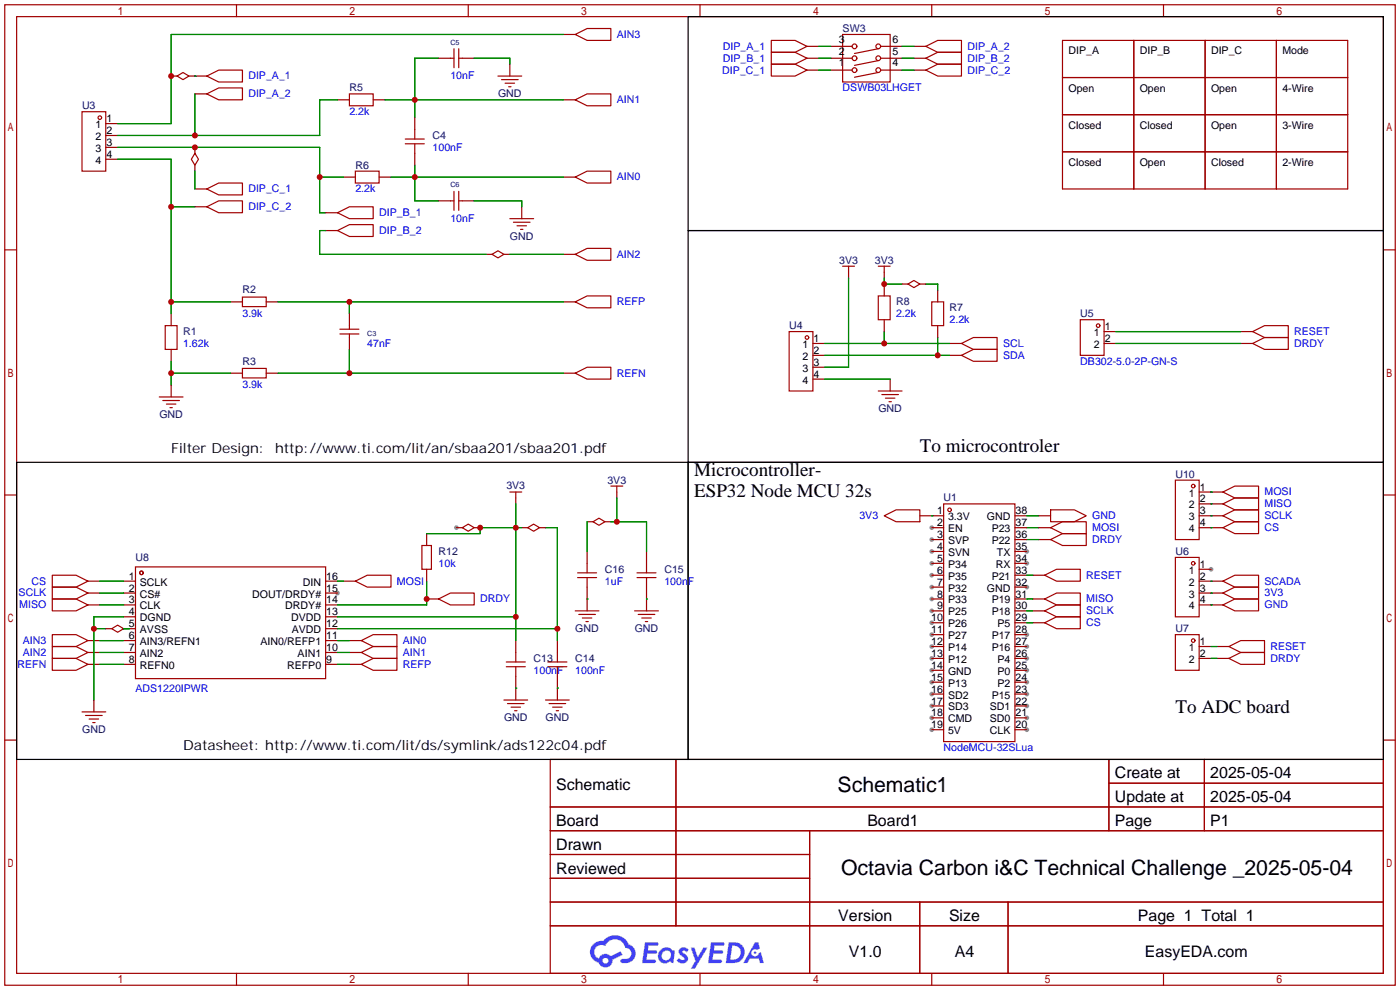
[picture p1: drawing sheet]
<svg xmlns="http://www.w3.org/2000/svg" width="299mm" height="212mm" viewBox="0 0 299 212" stroke-linecap="round" stroke-linejoin="round" font-family="sans-serif">
<g fill="#999">
<circle cx="199.1" cy="112.8" r=".51"/>
<circle cx="199.1" cy="115.3" r=".51"/>
<circle cx="199.1" cy="117.9" r=".51"/>
<circle cx="199.1" cy="120.4" r=".51"/>
<circle cx="199.1" cy="122.9" r=".51"/>
<circle cx="199.1" cy="125.5" r=".51"/>
<circle cx="199.1" cy="128" r=".51"/>
<circle cx="199.1" cy="130.6" r=".51"/>
<circle cx="199.1" cy="133.1" r=".51"/>
<circle cx="199.1" cy="135.6" r=".51"/>
<circle cx="199.1" cy="138.2" r=".51"/>
<circle cx="199.1" cy="140.7" r=".51"/>
<circle cx="199.1" cy="143.3" r=".51"/>
<circle cx="199.1" cy="145.8" r=".51"/>
<circle cx="199.1" cy="148.3" r=".51"/>
<circle cx="199.1" cy="150.9" r=".51"/>
<circle cx="199.1" cy="153.4" r=".51"/>
<circle cx="199.1" cy="156" r=".51"/>
<circle cx="219.5" cy="156" r=".51"/>
<circle cx="219.5" cy="153.4" r=".51"/>
<circle cx="219.5" cy="150.9" r=".51"/>
<circle cx="219.5" cy="148.3" r=".51"/>
<circle cx="219.5" cy="145.8" r=".51"/>
<circle cx="219.5" cy="143.3" r=".51"/>
<circle cx="219.5" cy="140.7" r=".51"/>
<circle cx="219.5" cy="138.2" r=".51"/>
<circle cx="219.5" cy="135.6" r=".51"/>
<circle cx="219.5" cy="125.5" r=".51"/>
<circle cx="219.5" cy="120.4" r=".51"/>
<circle cx="219.5" cy="117.9" r=".51"/>
<circle cx="258.8" cy="121.7" r=".51"/>
<circle cx="72.1" cy="126.7" r=".51"/>
<circle cx="97.5" cy="112.8" r=".51"/>
</g>
<g fill="none" stroke="#a10000" stroke-width=".25">
<path d="M1 1h297.2v209.6h-297.2zM3.6 3.6h292.1v204.4h-292.1zM50.5 1v2.6M100.1 1v2.6M149.6 1v2.6M199.1 1v2.6M248.7 1v2.6M1 53.4h2.6M295.7 53.4h2.5M1 105.8h2.6M295.7 105.8h2.5M1 158.2h2.6"/>
<path d="M295.7 158.2h2.5M117.6 162.3h178.1v45.7h-178.1zM117.6 172.5h178.1M117.6 177.5h178.1M144.5 162.3v35.6M173 177.5v30.5M237 162.3v15.2M237 167.4h58.7M257.4 162.3v15.2M117.6 182.6h55.4M117.6 192.8h178.1M117.6 187.7h55.4"/>
<path d="M117.6 197.9h178.1M196.6 192.8v15.2M215.4 192.8v15.2M50.5 208v2.6M100.1 208v2.6M149.6 208v2.6M199.1 208v2.6M248.7 208v2.6"/>
</g>
<g fill="#5487ff">
<path d="M145.3 202.7a1.3 1.3 0 0 1 1.9 .3l-.4 .6a.54 .54 0 0 0-.9-.2l.1 .2a1.34 1.34 0 0 1 .9 1.8 1.47 1.47 0 0 1-2.3-.1l.5-.6 .8 .5a.31 .31 0 0 0 .4-.3 .31 .31 0 0 0-.3-.4 1.12 1.12 0 0 1-.7-1.8z"/>
<path d="M147.6 202.5h.9l.6 2 1.2-2h.9l-2.7 4.6h-.9l1-1.7z"/>
<path d="M137.8 201.4h1.7a1.31 1.31 0 0 1 1.2 .2 .4 .4 0 0 1-.3 .5l-1.8 .1-.1 .9h1.6a.4 .4 0 0 1 .4 .4 .4 .4 0 0 1-.5 .4h-1.6l-.2 1.2h1.4a.46 .46 0 0 1 .5 0 .46 .46 0 0 1 .1 .5l-.4 .2h-2.6z"/>
<path d="M151.9 201.4h1.7a1.32 1.32 0 0 1 1.2 .2 .39 .39 0 0 1-.3 .5l-1.8 .1-.1 .9h1.6a.4 .4 0 0 1 .4 .4 .4 .4 0 0 1-.4 .4h-1.7l-.2 1.2h1.4a.46 .46 0 0 1 .5 0 .46 .46 0 0 1 .1 .5l-.4 .2h-2.6z"/>
<path d="M161.3 201.4h.8l.3 1.3-.6 .4a.75 .75 0 0 0-1.1 .3 .75 .75 0 0 0 .5 1 .75 .75 0 0 0 .9-.7l.5-.2 .6 2.3h-.8l-.3-.9h-1.8l-.5 .9h-1z"/>
<path d="M155.7 201.4l-.6 4.4h1.5a2.27 2.27 0 0 0 2.6-2.2 2.27 2.27 0 0 0-2.7-2.2zM156.5 202.1a1.5 1.5 0 0 1 1.8 1.6 1.5 1.5 0 0 1-1.9 1.4h-.3z"/>
<path d="M141.2 203a1.6 1.6 0 0 0-.3 2.3 1.6 1.6 0 0 0 2.3 .2l.7 .3 .3-2.4-.1-.3-.5-.1a1.58 1.58 0 0 0-2.4 0zM141.8 203.5a.98 .98 0 0 1 1.6 .4 .98 .98 0 0 1-1.1 1.3 .94 .94 0 0 1-.9-.7 .94 .94 0 0 1 .4-1z"/>
<path d="M126.8 201.8a2.37 2.37 0 0 0 1.1 4 1.54 1.54 0 0 0 1.8 1 1.54 1.54 0 0 0 1.2-1.6l2.2-1.1-.5-.8-2 1a1.57 1.57 0 0 0-2.7 .5 1.5 1.5 0 0 1-.7-2.1 1.5 1.5 0 0 1 2.2-.5 2.23 2.23 0 0 1 2.3-1.4 2.23 2.23 0 0 1 2 1.8 1.16 1.16 0 0 1 1.2 1.1 1.16 1.16 0 0 1-1.1 1.2h-.7a.47 .47 0 0 0-.5 .4 .47 .47 0 0 0 .4 .5 2.17 2.17 0 0 0 2.5-.9 2.17 2.17 0 0 0-.3-2.7l-.8-.4a3.2 3.2 0 0 0-5.5-.7l-1.1 .1zM128.8 205.3a.6 .6 0 0 1 1.2 0 .6 .6 0 0 1-1.2 0z"/>
<circle cx="161.4" cy="203.6" r=".28"/>
</g>
<g fill="none" stroke="#870000" stroke-width=".25">
<path d="M36.6 16.3h1.2M40.4 16.3h3.8M93.7 12.4h2.6M98.8 12.4h2.5M109 13.7v2.6M120.4 7.4h2.5M172.5 9.9h2.5M172.5 12.4h2.5M172.5 15h2.5M177.5 9.9h2.6M177.5 12.4h2.6M177.5 15h2.6"/>
<path d="M190.2 9.9h2.6M190.2 12.4h2.6M190.2 15h2.6M195.3 9.9h2.6M195.3 12.4h2.6M195.3 15h2.6M22.6 26.4h2.5M22.6 29h2.5M22.6 31.5h2.5M22.6 34h2.5M41.7 31.5v1.3M41.7 35.3v1.3"/>
<path d="M41.7 20.1h2.5M72.1 21.3h2.6M73.4 37.8h2.5M79.8 21.3h2.5M81 37.8h2.6M88.6 25.1v2.6M88.6 32.8v2.5M120.4 21.3h2.5M120.4 37.8h2.5M41.7 40.4h2.5M41.7 44.2h2.5M69.6 45.5h2.5"/>
<path d="M69.6 49.3h2.5M93.7 42.9h2.6M98.8 42.9h2.5M103.9 54.4h1.3M107.7 54.4h1.3M111.5 44.2v2.5M120.4 54.4h2.5M181.4 58.2v1.2M189 58.2v1.2M36.6 67.1v2.5M36.6 74.7v2.5M49.3 64.5h2.5"/>
<path d="M49.3 79.8h2.5M56.9 64.5h2.5M56.9 79.8h2.5M74.7 67.1v2.5M74.7 72.1v2.6M120.4 64.5h2.5M120.4 79.8h2.5M173.7 73.4h2.6M173.7 75.9h2.6M173.7 78.5h2.6M189 60.7v2.5M189 68.3v2.6"/>
<path d="M192.8 60.7h1.3M196.6 60.7h1.3M200.4 62v2.5M200.4 69.6v2.5M202.9 73.4h2.6M202.9 75.9h2.6M236 73.4h2.5M236 70.9h2.5M265.2 73.4h2.5M265.2 70.9h2.5M36.6 82.3v2.5M173.7 81h2.6"/>
<path d="M190.2 81v2.6M91.2 114v2.6M97.5 112.8h1.3M101.3 112.8h1.3M110.2 106.4v1.3M111.5 112.8h1.3M115.3 112.8h1.3M125.5 111.5h1.2M125.5 117.9v2.5M129.3 111.5h1.3M131.8 105.2v1.2M138.2 117.9v2.5"/>
<path d="M196.6 110.2h5.1M199.1 115.3h2.6M199.1 112.8h2.6M199.1 117.9h2.6M216.9 115.3h2.6M216.9 110.2h2.6M216.9 112.8h2.6M216.9 117.9h2.6M222 115.3h2.5M222 110.2h2.5M222 112.8h2.5M256.3 110.2h5.1"/>
<path d="M256.3 112.8h5.1M256.3 105.2h5.1M256.3 107.7h5.1M18.8 124.2h2.5M18.8 126.7h2.5M18.8 129.3h2.5M18.8 136.9h2.5M18.8 139.4h2.5M22.6 134.4h1.3M26.4 124.2h2.6M26.4 126.7h2.6M26.4 129.3h2.6"/>
<path d="M26.4 131.8h2.6M26.4 134.4h2.6M26.4 136.9h2.6M26.4 139.4h2.6M69.6 124.2h2.5M69.6 126.7h2.5M69.6 129.3h2.5M69.6 131.8h2.5M69.6 134.4h2.5M69.6 136.9h2.5M69.6 139.4h2.5M73.4 124.2h2.5"/>
<path d="M74.7 136.9h2.5M74.7 139.4h2.5M91.2 128h2.5M91.2 121.7v2.5M110.2 136.9v2.5M119.1 136.9v2.5M125.5 125.5v5.1M138.2 125.5v5.1M199.1 122.9h2.6M199.1 120.4h2.6M199.1 125.5h2.6M199.1 128h2.6"/>
<path d="M199.1 130.6h2.6M199.1 133.1h2.6M199.1 135.6h2.6M199.1 138.2h2.6M216.9 122.9h2.6M216.9 120.4h2.6M216.9 125.5h2.6M216.9 128h2.6M216.9 130.6h2.6M216.9 133.1h2.6M216.9 135.6h2.6M216.9 138.2h2.6"/>
<path d="M220.7 122.9h2.6M220.7 128h2.6M220.7 130.6h2.6M220.7 133.1h2.6M256.3 138.2h2.5M256.3 121.7h2.5M256.3 124.2h5.1M256.3 126.7h5.1M256.3 129.3h5.1M260.1 138.2h2.5M18.8 142h2.5M20.1 149.6v2.5"/>
<path d="M26.4 142h2.6M69.6 142h2.5M74.7 142h2.5M110.2 144.5v5.1M119.1 144.5v5.1M199.1 140.7h2.6M199.1 143.3h2.6M199.1 145.8h2.6M199.1 148.3h2.6M199.1 150.9h2.6M199.1 153.4h2.6M199.1 156h2.6"/>
<path d="M216.9 140.7h2.6M216.9 143.3h2.6M216.9 145.8h2.6M216.9 148.3h2.6M216.9 150.9h2.6M216.9 153.4h2.6M216.9 156h2.6M256.3 140.7h2.5M260.1 140.7h2.5"/>
</g>
<g fill="none" stroke="#a10000" stroke-width=".25">
<path d="M37.8 16.3l1.3-.8 1.3 .8-1.3 .7zM44.2 16.3l2.5-1.3h5.1v2.5h-5.1zM96.3 12.4h.7M97 10.4v4.1M98 10.4v4.1M98 12.4h.8M106.4 16.3h5.1M107.2 17h3.5M107.9 17.8h2.1M108.7 18.5h.5M122.9 7.4l2.6-1.3h5.1v2.5h-5.1zM164.8 8.6h5.1l2.6 1.3-2.6 1.3h-5.1z"/>
<path d="M164.8 11.2h5.1l2.6 1.2-2.6 1.3h-5.1zM164.8 13.7h5.1l2.6 1.3-2.6 1.3h-5.1zM180.1 7.4h10.1v10.1h-10.1zM180.1 12.4h2M180.1 9.9h2M180.1 15h2M187.7 10.4l-5.1 1M187.7 13l-5.1 1M187.7 15.5l-5.1 1M188.2 12.4h2M188.2 9.9h2M188.2 15h2"/>
<path d="M197.9 9.9l2.5-1.3h5.1v2.6h-5.1zM197.9 12.4l2.5-1.2h5.1v2.5h-5.1zM197.9 15l2.5-1.3h5.1v2.6h-5.1zM227.1 8.6h60.9v31.8h-60.9zM227.1 16.6h60.9M242.3 8.6v31.8M257.6 8.6v31.8M272.8 8.6v31.8M17.5 23.9h5.1v12.7h-5.1zM41.7 32.8l.7 1.2-.7 1.3-.8-1.3zM44.2 20.1l2.5-1.3h5.1v2.5h-5.1zM74.7 20.1h5.1v2.5h-5.1z"/>
<path d="M75.9 36.6h5.1v2.5h-5.1zM86.6 30.7h4.1M86.6 29.7h4.1M88.6 27.7v2M88.6 30.7v2.1M122.9 21.3l2.6-1.2h5.1v2.5h-5.1zM122.9 37.8l2.6-1.2h5.1v2.5h-5.1zM227.1 24.5h60.9M227.1 32.4h60.9M44.2 40.4l2.5-1.3h5.1v2.6h-5.1zM44.2 44.2l2.5-1.3h5.1v2.6h-5.1zM72.1 45.5l2.6-1.3h5.1v2.5h-5.1z"/>
<path d="M72.1 49.3l2.6-1.3h5.1v2.5h-5.1zM96.3 42.9h.7M97 40.9v4.1M98 40.9v4.1M98 42.9h.8M105.2 54.4l1.2-.8 1.3 .8-1.3 .7zM109 46.7h5M109.7 47.5h3.6M110.5 48.3h2M111.3 49h.5M122.9 54.4l2.6-1.3h5.1v2.5h-5.1zM180.1 56.9h2.5"/>
<path d="M181.4 56.9v1.3M187.7 56.9h2.5M189 56.9v1.3M35.3 69.6h2.5v5.1h-2.5zM51.8 63.5h5.1v2h-5.1zM51.8 78.7h5.1v2.1h-5.1zM72.6 71.4h4.1M72.6 70.4h4.1M74.7 69.6v.8M74.7 71.4v.7M122.9 79.8l2.6-1.3h5.1v2.5h-5.1zM122.9 64.5l2.6-1.3h5.1v2.6h-5.1z"/>
<path d="M168.7 70.9h5v12.7h-5zM187.7 63.2h2.5v5.1h-2.5zM194.1 60.7l1.2-.8 1.3 .8-1.3 .8zM199.1 64.5h2.6v5.1h-2.6zM205.5 75.9l2.5-1.2h5.1v2.5h-5.1zM205.5 73.4l2.5-1.3h5.1v2.6h-5.1zM230.9 68.3h5.1v7.6h-5.1zM267.7 70.9l2.6-1.3h5v2.5h-5zM267.7 73.4l2.6-1.3h5v2.6h-5zM34 84.8h5.1M34.8 85.6h3.6M35.6 86.4h2"/>
<path d="M36.3 87.1h.5M187.7 83.6h5.1M188.5 84.3h3.5M189.2 85.1h2.1M190 85.9h.5M90.2 116.6h2v5.1h-2zM98.8 112.8l1.3-.8 1.2 .8-1.2 .7zM109 105.2h2.5M110.2 105.2v1.2M112.8 112.8l1.2-.8 1.3 .8-1.3 .7zM126.7 111.5l1.3-.8 1.3 .8-1.3 .8zM130.6 103.9h2.5"/>
<path d="M131.8 103.9v1.3M189 110.2l2.5-1.2h5.1v2.5h-5.1zM201.7 107.7h15.2v50.8h-15.2zM224.5 115.3l2.6-1.3h5.1v2.6h-5.1zM224.5 109h5.1l2.6 1.2-2.6 1.3h-5.1zM224.5 112.8l2.6-1.3h5.1v2.5h-5.1zM251.2 119.1h5.1v12.7h-5.1zM251.2 102.6h5.1v12.7h-5.1zM261.4 107.7l2.5-1.3h5.1v2.6h-5.1zM261.4 110.2l2.5-1.2h5.1v2.5h-5.1zM261.4 112.8l2.5-1.3h5.1v2.5h-5.1zM261.4 105.2l2.5-1.3h5.1v2.5h-5.1z"/>
<path d="M11.2 135.6h5.1l2.5 1.3-2.5 1.3h-5.1zM11.2 138.2h5.1l2.5 1.2-2.5 1.3h-5.1zM11.2 128h5.1l2.5 1.3-2.5 1.3h-5.1zM11.2 125.5h5.1l2.5 1.2-2.5 1.3h-5.1zM11.2 122.9h5.1l2.5 1.3-2.5 1.3h-5.1zM23.9 134.4l1.2-.8 1.3 .8-1.3 .7zM29 121.2h40.6v23.8h-40.6zM75.9 124.2l2.6-1.3h5.1v2.6h-5.1zM77.2 136.9l2.6-1.3h5v2.6h-5zM77.2 139.4l2.6-1.2h5v2.5h-5zM93.7 128l2.6-1.3h5v2.6h-5zM110.2 139.4v2.1"/>
<path d="M119.1 139.4v2.1M122.9 130.6h5.1M123.4 123.4h4.1M123.4 122.4h4.1M123.7 131.3h3.6M124.5 132.1h2M125.2 132.8h.5M125.5 120.4v2M125.5 123.4v2.1M135.6 130.6h5.1M136.1 123.4h4.1M136.1 122.4h4.1"/>
<path d="M136.4 131.3h3.6M137.2 132.1h2M137.9 132.8h.5M138.2 120.4v2M138.2 123.4v2.1M223.3 122.9l2.5-1.2h5.1v2.5h-5.1zM223.3 128l2.5-1.3h5.1v2.6h-5.1zM223.3 130.6l2.5-1.3h5.1v2.5h-5.1zM223.3 133.1l2.5-1.3h5.1v2.6h-5.1zM251.2 135.6h5.1v7.7h-5.1zM261.4 126.7l2.5-1.2h5.1v2.5h-5.1zM261.4 129.3l2.5-1.3h5.1v2.6h-5.1z"/>
<path d="M261.4 124.2l2.5-1.3h5.1v2.6h-5.1zM262.6 138.2l2.6-1.3h5.1v2.5h-5.1zM11.2 140.7h5.1l2.5 1.3-2.5 1.3h-5.1zM17.5 152.1h5.1M18.3 152.9h3.5M19 153.7h2.1M19.8 154.4h.5M77.2 142l2.6-1.3h5v2.6h-5zM107.7 149.6h5.1M108.2 142.5h4.1M108.2 141.5h4.1M108.5 150.4h3.5"/>
<path d="M109.2 151.1h2.1M110 151.9h.5M110.2 142.5v2M116.6 149.6h5.1M117.1 142.5h4.1M117.1 141.5h4.1M117.3 150.4h3.6M118.1 151.1h2M118.9 151.9h.5M119.1 142.5v2M262.6 140.7l2.6-1.3h5.1v2.6h-5.1z"/>
<circle cx="182.6" cy="12.4" r=".51"/>
<circle cx="182.6" cy="9.9" r=".51"/>
<circle cx="182.6" cy="15" r=".51"/>
<circle cx="187.7" cy="12.4" r=".51"/>
<circle cx="187.7" cy="9.9" r=".51"/>
<circle cx="187.7" cy="15" r=".51"/>
<circle cx="21.3" cy="25.1" r=".38"/>
<circle cx="172.5" cy="72.1" r=".38"/>
<circle cx="234.7" cy="69.6" r=".38"/>
<circle cx="202.9" cy="109" r=".38"/>
<circle cx="255" cy="103.9" r=".38"/>
<circle cx="30.2" cy="122.4" r=".38"/>
<circle cx="255" cy="120.4" r=".38"/>
<circle cx="255" cy="136.9" r=".38"/>
</g>
<g fill="none" stroke="#008700" stroke-width=".25">
<path d="M41.7 16.3h.1M93.7 12.4h-5.1v12.7M101.3 12.4h7.7v1.3M120.4 7.4h-83.8v19h-11.5M175 12.4h2.5M175 9.9h2.5M175 15h2.5M192.8 12.4h2.5M192.8 9.9h2.5M192.8 15h2.5M25.1 34h11.5v33.1M25.1 31.5h43.2v14h1.3"/>
<path d="M41.7 20.1v8.9M41.7 36.6v3.8M68.3 37.8h5.1M72.1 21.3h-3.8v7.7h-43.2M82.3 21.3h38.1M83.6 37.8h36.8M88.6 35.3v7.6h5.1M36.6 44.2h5.1M69.6 49.3h-1.3v5.1h35.6M101.3 42.9h10.2v1.3M109 54.4h11.4M181.4 59.4v19.1h-5.1"/>
<path d="M189 59.4v1.3h3.8M36.6 77.2v5.1M36.6 79.8h12.7M36.6 64.5h12.7M59.4 79.8h61M59.4 64.5h61M74.7 64.5v2.6M74.7 74.7v5.1M176.3 73.4h26.6M176.3 75.9h26.6M189 70.9v2.5M197.9 60.7h2.5v1.3"/>
<path d="M200.4 72.1v3.8M238.5 73.4h26.7M238.5 70.9h26.7M176.3 81h13.9M110.2 107.7v29.2M111.5 112.8h-8.9v1.2h-11.4M116.6 112.8h2.5v24.1M125.5 111.5v6.4M130.6 111.5h7.6v6.4M131.8 106.4v5.1M199.1 110.2h.1M219.5 112.8h2.5"/>
<path d="M219.5 115.3h2.5M219.5 110.2h2.5M258.8 107.7h.1M258.8 110.2h.1M258.8 112.8h.1M258.8 105.2h.1M20.1 134.4h2.5M21.3 129.3h5.1M21.3 136.9h5.1M21.3 139.4h5.1M21.3 124.2h5.1M21.3 126.7h5.1"/>
<path d="M26.4 134.4h1.3M26.4 131.8h-6.3v17.8M72.1 134.4h47M72.1 131.8h38.1M72.1 136.9h2.6M72.1 139.4h2.6M72.1 124.2h1.3M91.2 124.2v5.1h-19.1M125.5 128h.1M138.2 128h.1M219.5 128h1.2M219.5 130.6h1.2"/>
<path d="M219.5 133.1h1.2M219.5 122.9h1.2M258.8 126.7h.1M258.8 129.3h.1M258.8 124.2h.1M258.8 138.2h1.3M21.3 142h5.1M72.1 142h2.6M110.2 147.1h.1M119.1 147.1h.1M258.8 140.7h1.3"/>
</g>
<path d="M147.1 3.6h148.6v45.7h-148.6zM147.1 49.3h148.6v49.5h-148.6zM3.6 98.8h143.5v63.5h-143.5zM147.1 98.8h148.6v63.5h-148.6z" fill="none" stroke="#000" stroke-width=".25"/>
<g fill="#c00">
<circle cx="189" cy="73.4" r=".63"/>
<circle cx="200.4" cy="75.9" r=".63"/>
<circle cx="189" cy="60.7" r=".63"/>
<circle cx="36.6" cy="16.3" r=".63"/>
<circle cx="74.7" cy="79.8" r=".63"/>
<circle cx="74.7" cy="64.5" r=".63"/>
<circle cx="36.6" cy="64.5" r=".63"/>
<circle cx="36.6" cy="44.2" r=".63"/>
<circle cx="36.6" cy="79.8" r=".63"/>
<circle cx="41.7" cy="29" r=".63"/>
<circle cx="88.6" cy="21.3" r=".63"/>
<circle cx="88.6" cy="37.8" r=".63"/>
<circle cx="68.3" cy="37.8" r=".63"/>
<circle cx="41.7" cy="31.5" r=".63"/>
<circle cx="91.2" cy="128" r=".63"/>
<circle cx="119.1" cy="134.4" r=".63"/>
<circle cx="102.6" cy="112.8" r=".63"/>
<circle cx="110.2" cy="112.8" r=".63"/>
<circle cx="110.2" cy="131.8" r=".63"/>
<circle cx="131.8" cy="111.5" r=".63"/>
<circle cx="20.1" cy="134.4" r=".63"/>
</g>
<g font-size="4.5">
<text x="179" y="169.2">Schematic1</text>
<text x="179.8" y="187">Octavia Carbon i&amp;C Technical Challenge _2025-05-04</text>
</g>
<g font-size="4.1">
<text x="148.3" y="101.6">Microcontroller-</text>
<text x="196.6" y="96.6">To microcontroler</text>
<text x="148.3" y="106.2">ESP32 Node MCU 32s</text>
<text x="251.2" y="152.4">To ADC board</text>
</g>
<g font-size="3.4">
<text x="238.3" y="166.4">Create at</text>
<text x="258.7" y="166.4">2025-05-04</text>
<text x="118.9" y="168.9">Schematic</text>
<text x="238.3" y="171.4">Update at</text>
<text x="258.7" y="171.4">2025-05-04</text>
<text x="118.9" y="176.5">Board</text>
<text x="185.4" y="176.5">Board1</text>
<text x="238.3" y="176.5">Page</text>
<text x="258.7" y="176.5">P1</text>
<text x="118.9" y="181.6">Drawn</text>
<text x="118.9" y="186.7">Reviewed</text>
<text x="179.2" y="196.8">Version</text>
<text x="202.8" y="196.8">Size</text>
<text x="243.2" y="196.8">Page 1 Total 1</text>
<text x="181.4" y="204.5">V1.0</text>
<text x="204.1" y="204.5">A4</text>
<text x="244.7" y="204.5">EasyEDA.com</text>
</g>
<g font-size="3">
<text x="36.6" y="96.8">Filter Design:</text>
<text x="58.8" y="96.8">http://www.ti.com/lit/an/sbaa201/sbaa201.pdf</text>
<text x="39.1" y="160.3">Datasheet: http://www.ti.com/lit/ds/symlink/ads122c04.pdf</text>
</g>
<g font-size="2.3" fill="#00f">
<text x="131.8" y="8.1">AIN3</text>
<text x="154.5" y="10.6">DIP_A_1</text>
<text x="206.8" y="10.6">DIP_A_2</text>
<text x="53.1" y="17">DIP_A_1</text>
<text x="96.3" y="17">10nF</text>
<text x="154.4" y="15.7">DIP_C_1</text>
<text x="154.5" y="13.2">DIP_B_1</text>
<text x="206.8" y="13.2">DIP_B_2</text>
<text x="206.8" y="15.7">DIP_C_2</text>
<text x="53.1" y="20.8">DIP_A_2</text>
<text x="131.8" y="22.1">AIN1</text>
<text x="180.1" y="19.5">DSWB03LHGET</text>
<text x="74.7" y="24.6">2.2k</text>
<text x="92.5" y="32.2">100nF</text>
<text x="53.1" y="41.1">DIP_C_1</text>
<text x="75.9" y="41.1">2.2k</text>
<text x="131.8" y="38.6">AIN0</text>
<text x="53.1" y="44.9">DIP_C_2</text>
<text x="81" y="46.2">DIP_B_1</text>
<text x="96.3" y="47.5">10nF</text>
<text x="81" y="50">DIP_B_2</text>
<text x="131.8" y="55.1">AIN2</text>
<text x="131.8" y="65.2">REFP</text>
<text x="51.8" y="67.8">3.9k</text>
<text x="191.5" y="67.8">2.2k</text>
<text x="202.9" y="69.1">2.2k</text>
<text x="276.6" y="71.6">RESET</text>
<text x="39.1" y="74.1">1.62k</text>
<text x="78.5" y="74.1">47nF</text>
<text x="214.4" y="76.7">SDA</text>
<text x="214.4" y="74.1">SCL</text>
<text x="230.9" y="77.9">DB302-5.0-2P-GN-S</text>
<text x="276.6" y="74.1">DRDY</text>
<text x="51.8" y="83">3.9k</text>
<text x="131.8" y="80.5">REFN</text>
<text x="270.3" y="105.9">MOSI</text>
<text x="183.7" y="111">3V3</text>
<text x="233.4" y="111">GND</text>
<text x="233.4" y="113.5">MOSI</text>
<text x="270.3" y="108.4">MISO</text>
<text x="270.3" y="111">SCLK</text>
<text x="270.3" y="113.5">CS</text>
<text x="233.4" y="116">DRDY</text>
<text x="6.8" y="124.9">CS</text>
<text x="84.8" y="124.9">MOSI</text>
<text x="93.7" y="121.1">10k</text>
<text x="129.3" y="124.9">1uF</text>
<text x="142" y="124.9">100nF</text>
<text x="232.2" y="123.7">RESET</text>
<text x="270.3" y="124.9">SCADA</text>
<text x="4" y="127.5">SCLK</text>
<text x="4.1" y="130">MISO</text>
<text x="102.6" y="128.7">DRDY</text>
<text x="232.2" y="128.7">MISO</text>
<text x="232.2" y="131.3">SCLK</text>
<text x="270.3" y="127.5">3V3</text>
<text x="270.3" y="130">GND</text>
<text x="4.9" y="137.6">AIN3</text>
<text x="86.1" y="137.6">AIN0</text>
<text x="232.2" y="133.8">CS</text>
<text x="3.7" y="142.7">REFN</text>
<text x="4.9" y="140.2">AIN2</text>
<text x="86.1" y="142.7">REFP</text>
<text x="86.1" y="140.2">AIN1</text>
<text x="114" y="144">100nF</text>
<text x="122.9" y="144">100nF</text>
<text x="271.5" y="138.9">RESET</text>
<text x="271.5" y="141.4">DRDY</text>
<text x="29" y="147.8">ADS1220IPWR</text>
<text x="201.7" y="160.5">NodeMCU-32SLua</text>
</g>
<g font-size="2.3">
<text x="179.3" y="11.6">2</text>
<text x="179.3" y="9.1">3</text>
<text x="190.7" y="11.6">5</text>
<text x="190.7" y="9.1">6</text>
<text x="228.3" y="11.6">DIP_A</text>
<text x="243.6" y="11.6">DIP_B</text>
<text x="258.8" y="11.6">DIP_C</text>
<text x="274.1" y="11.6">Mode</text>
<text x="179.3" y="14.2">1</text>
<text x="190.7" y="14.2">4</text>
<text x="228.3" y="19.6">Open</text>
<text x="243.6" y="19.6">Open</text>
<text x="258.8" y="19.6">Open</text>
<text x="274.1" y="19.6">4-Wire</text>
<text x="20.4" y="27.4">1</text>
<text x="20.4" y="29.9">2</text>
<text x="22.7" y="26.1">1</text>
<text x="22.7" y="28.6">2</text>
<text x="228.3" y="27.5">Closed</text>
<text x="243.6" y="27.5">Closed</text>
<text x="258.8" y="27.5">Open</text>
<text x="274.1" y="27.5">3-Wire</text>
<text x="20.4" y="32.5">3</text>
<text x="20.4" y="35">4</text>
<text x="22.7" y="31.2">3</text>
<text x="22.7" y="33.7">4</text>
<text x="228.3" y="35.4">Closed</text>
<text x="243.6" y="35.4">Open</text>
<text x="258.8" y="35.4">Closed</text>
<text x="274.1" y="35.4">2-Wire</text>
<text x="233.8" y="71.8">1</text>
<text x="236.1" y="70.6">1</text>
<text x="171.5" y="74.4">1</text>
<text x="171.5" y="76.9">2</text>
<text x="173.9" y="73.1">1</text>
<text x="173.9" y="75.6">2</text>
<text x="233.8" y="74.4">2</text>
<text x="236.1" y="73.1">2</text>
<text x="171.5" y="79.4">3</text>
<text x="171.5" y="82">4</text>
<text x="173.9" y="78.2">3</text>
<text x="173.9" y="80.7">4</text>
<text x="254.1" y="106.1">1</text>
<text x="256.4" y="104.8">1</text>
<text x="256.4" y="107.4">2</text>
<text x="200.3" y="109.9">1</text>
<text x="200.3" y="112.5">2</text>
<text x="202.6" y="111.2">3.3V</text>
<text x="202.6" y="113.7">EN</text>
<text x="210.9" y="111.2">GND</text>
<text x="211.9" y="113.7">P23</text>
<text x="217" y="112.5">37</text>
<text x="217" y="109.9">38</text>
<text x="254.1" y="108.7">2</text>
<text x="254.1" y="111.2">3</text>
<text x="254.1" y="113.7">4</text>
<text x="256.4" y="109.9">3</text>
<text x="256.4" y="112.5">4</text>
<text x="200.3" y="115">3</text>
<text x="200.3" y="117.5">4</text>
<text x="202.6" y="116.3">SVP</text>
<text x="202.6" y="118.8">SVN</text>
<text x="211.9" y="116.3">P22</text>
<text x="213.1" y="118.8">TX</text>
<text x="217" y="117.5">35</text>
<text x="217" y="115">36</text>
<text x="27.6" y="123.9">1</text>
<text x="29.9" y="125.2">SCLK</text>
<text x="64.8" y="125.2">DIN</text>
<text x="69.7" y="123.9">16</text>
<text x="200.3" y="120.1">5</text>
<text x="200.3" y="122.6">6</text>
<text x="200.3" y="125.2">7</text>
<text x="202.6" y="121.4">P34</text>
<text x="202.6" y="123.9">P35</text>
<text x="211.9" y="123.9">P21</text>
<text x="212.8" y="121.4">RX</text>
<text x="217" y="125.2">32</text>
<text x="217" y="122.6">33</text>
<text x="217" y="120.1">34</text>
<text x="254.1" y="122.6">1</text>
<text x="254.1" y="125.2">2</text>
<text x="256.4" y="121.4">1</text>
<text x="256.4" y="123.9">2</text>
<text x="27.6" y="126.4">2</text>
<text x="27.6" y="129">3</text>
<text x="27.6" y="131.5">4</text>
<text x="29.9" y="127.7">CS#</text>
<text x="29.9" y="130.2">CLK</text>
<text x="53.9" y="127.7">DOUT/DRDY#</text>
<text x="61" y="130.2">DRDY#</text>
<text x="69.7" y="131.5">13</text>
<text x="69.7" y="129">14</text>
<text x="69.7" y="126.4">15</text>
<text x="200.3" y="127.7">8</text>
<text x="200.3" y="130.2">9</text>
<text x="202.6" y="126.4">P32</text>
<text x="202.6" y="129">P33</text>
<text x="202.6" y="131.5">P25</text>
<text x="210.9" y="126.4">GND</text>
<text x="211.9" y="131.5">P18</text>
<text x="211.9" y="129">P19</text>
<text x="217" y="130.2">30</text>
<text x="217" y="127.7">31</text>
<text x="254.1" y="127.7">3</text>
<text x="254.1" y="130.2">4</text>
<text x="256.4" y="126.4">3</text>
<text x="256.4" y="129">4</text>
<text x="27.6" y="134.1">5</text>
<text x="27.6" y="136.6">6</text>
<text x="29.9" y="132.8">DGND</text>
<text x="29.9" y="135.3">AVSS</text>
<text x="29.9" y="137.9">AIN3/REFN1</text>
<text x="55.7" y="137.9">AIN0/REFP1</text>
<text x="62.2" y="132.8">DVDD</text>
<text x="62.4" y="135.3">AVDD</text>
<text x="69.7" y="136.6">11</text>
<text x="69.7" y="134.1">12</text>
<text x="199" y="132.8">10</text>
<text x="199" y="135.3">11</text>
<text x="199" y="137.9">12</text>
<text x="202.6" y="134.1">P26</text>
<text x="202.6" y="136.6">P27</text>
<text x="211.9" y="136.6">P17</text>
<text x="213.2" y="134.1">P5</text>
<text x="217" y="137.9">27</text>
<text x="217" y="135.3">28</text>
<text x="217" y="132.8">29</text>
<text x="256.4" y="137.9">1</text>
<text x="27.6" y="139.1">7</text>
<text x="27.6" y="141.7">8</text>
<text x="29.9" y="140.4">AIN2</text>
<text x="29.9" y="142.9">REFN0</text>
<text x="61.3" y="142.9">REFP0</text>
<text x="63.6" y="140.4">AIN1</text>
<text x="69.7" y="141.7">9</text>
<text x="69.7" y="139.1">10</text>
<text x="199" y="140.4">13</text>
<text x="199" y="142.9">14</text>
<text x="202.6" y="139.1">P14</text>
<text x="202.6" y="141.7">P12</text>
<text x="211.9" y="139.1">P16</text>
<text x="213.2" y="141.7">P4</text>
<text x="217" y="142.9">25</text>
<text x="217" y="140.4">26</text>
<text x="254.1" y="139.1">1</text>
<text x="254.1" y="141.7">2</text>
<text x="256.4" y="140.4">2</text>
<text x="199" y="145.5">15</text>
<text x="199" y="148">16</text>
<text x="202.6" y="144.2">GND</text>
<text x="202.6" y="146.8">P13</text>
<text x="202.6" y="149.3">SD2</text>
<text x="211.9" y="149.3">P15</text>
<text x="213.2" y="146.8">P2</text>
<text x="213.2" y="144.2">P0</text>
<text x="217" y="148">23</text>
<text x="217" y="145.5">24</text>
<text x="199" y="150.6">17</text>
<text x="199" y="153.1">18</text>
<text x="199" y="155.6">19</text>
<text x="202.6" y="151.8">SD3</text>
<text x="202.6" y="154.4">CMD</text>
<text x="211.6" y="154.4">SD0</text>
<text x="211.6" y="151.8">SD1</text>
<text x="217" y="155.6">20</text>
<text x="217" y="153.1">21</text>
<text x="217" y="150.6">22</text>
<text x="202.6" y="156.9">5V</text>
<text x="211.6" y="156.9">CLK</text>
</g>
<g font-size="2.3" fill="#000080">
<text x="180.1" y="6.8">SW3</text>
<text x="17.5" y="23.3">U3</text>
<text x="74.7" y="19.5">R5</text>
<text x="106.4" y="20.8">GND</text>
<text x="92.5" y="29.7">C4</text>
<text x="75.9" y="36">R6</text>
<text x="109" y="51.3">GND</text>
<text x="179.3" y="56.4">3V3</text>
<text x="187" y="56.4">3V3</text>
<text x="51.8" y="62.7">R2</text>
<text x="191.5" y="65.2">R8</text>
<text x="39.1" y="71.6">R1</text>
<text x="168.7" y="70.3">U4</text>
<text x="202.9" y="66.5">R7</text>
<text x="230.9" y="67.8">U5</text>
<text x="51.8" y="77.9">R3</text>
<text x="34.1" y="89.4">GND</text>
<text x="187.7" y="88.1">GND</text>
<text x="108.2" y="104.6">3V3</text>
<text x="129.8" y="103.3">3V3</text>
<text x="201.7" y="107.2">U1</text>
<text x="251.2" y="102.1">U10</text>
<text x="29" y="119.9">U8</text>
<text x="93.7" y="118.6">R12</text>
<text x="251.2" y="118.6">U6</text>
<text x="129.3" y="122.4">C16</text>
<text x="142" y="122.4">C15</text>
<text x="123" y="135.1">GND</text>
<text x="135.7" y="135.1">GND</text>
<text x="251.2" y="135.1">U7</text>
<text x="114" y="141.4">C13</text>
<text x="122.9" y="141.4">C14</text>
<text x="107.7" y="154.1">GND</text>
<text x="116.6" y="154.1">GND</text>
<text x="17.5" y="156.7">GND</text>
</g>
<g font-size="1.5" fill="#000080">
<text x="96.3" y="9.5">C5</text>
<text x="96.3" y="40">C6</text>
<text x="78.5" y="71.8">C3</text>
</g>
</svg>
